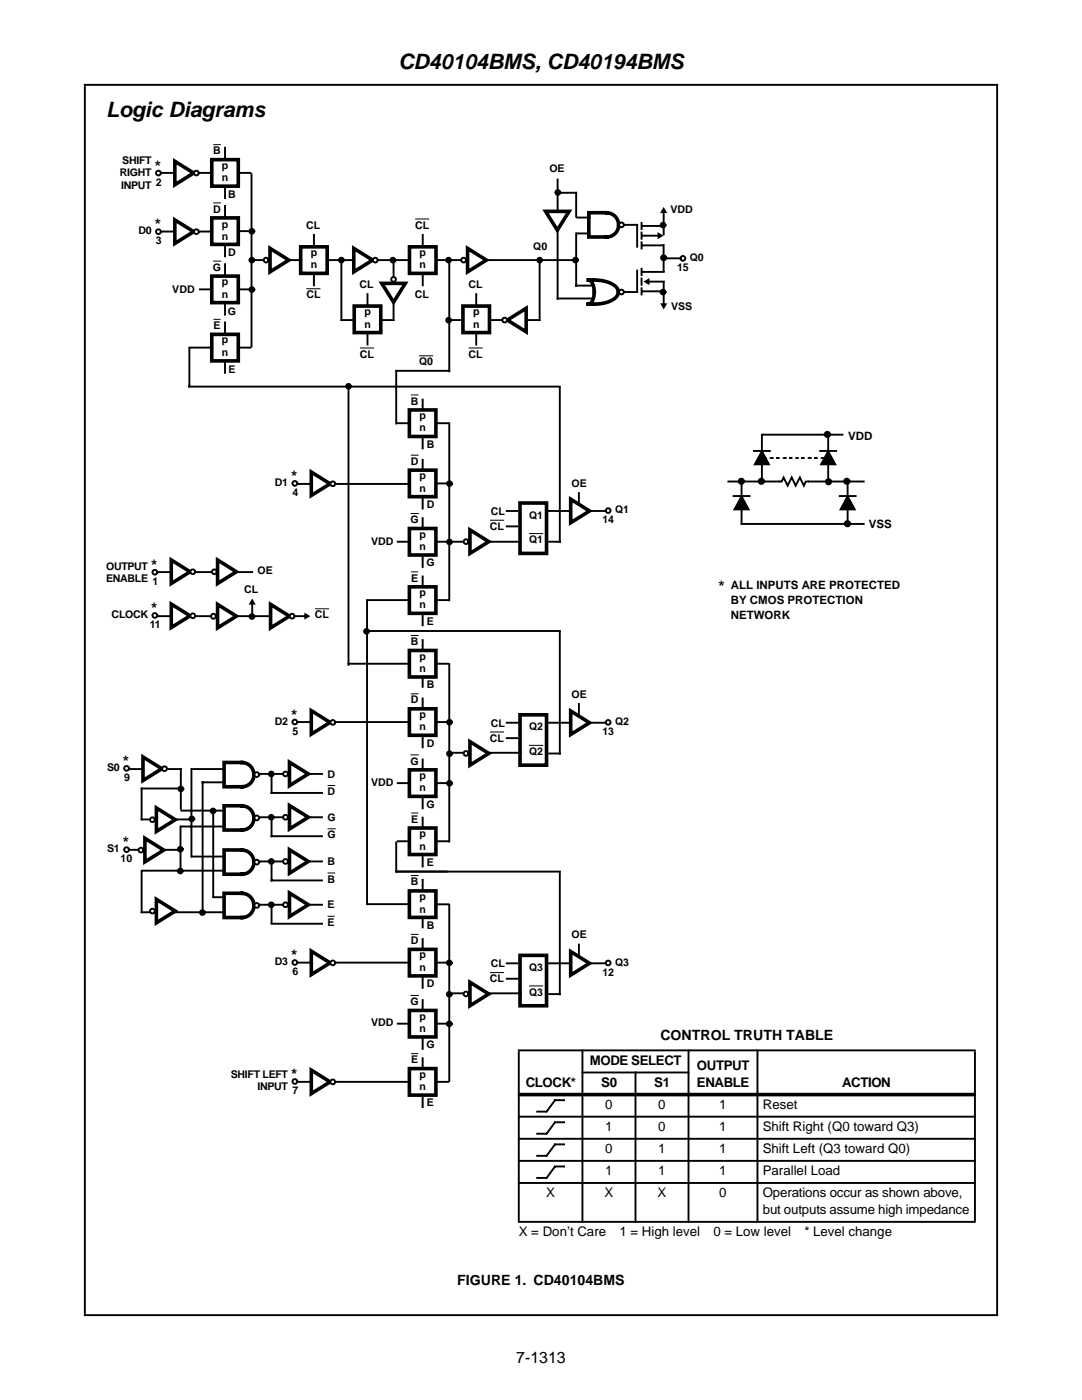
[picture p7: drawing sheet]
<svg xmlns="http://www.w3.org/2000/svg" width="216mm" height="279mm" viewBox="0 0 216 279" stroke-linecap="round" stroke-linejoin="round" font-family="sans-serif">
<path d="M16.9 16.9h182.1v245.6h-182.1zM31.7 34.5h10.5M44.9 29.5v2M44.9 37.5v2M47.8 34.5h2.2M115.1 46.6h2.5M115.1 43.4h2.5M68.1 63.9h10.4" fill="none" stroke="#000" stroke-width=".38"/>
<path d="M42.3 31.9h5.2v5.3h-5.2z" fill="none" stroke="#000" stroke-width=".72"/>
<path d="M42.5 28.9h1.6z" fill="#000" stroke="#000" stroke-width=".2"/>
<g fill="#fff" stroke="#000" stroke-width=".38">
<circle cx="31.6" cy="34.5" r=".48"/>
<circle cx="39.2" cy="34.5" r=".48"/>
</g>
<path d="M34.9 32.2l3.7 2.3-3.7 2.4z" fill="#fff" stroke="#000" stroke-width=".72"/>
<path d="M50.2 34.8v34.4M44.9 41.1v2M44.9 49.1v2.1M47.8 46.1h2.2" fill="none" stroke="#000" stroke-width=".38"/>
<path d="M42.5 40.5h1.6z" fill="#000" stroke="#000" stroke-width=".2"/>
<circle cx="31.6" cy="46.2" r=".48" fill="#fff" stroke="#000" stroke-width=".38"/>
<path d="M32.5 46.2h9.5" fill="none" stroke="#000" stroke-width=".38"/>
<path d="M42.3 43.5h5.2v5.3h-5.2z" fill="none" stroke="#000" stroke-width=".72"/>
<path d="M34.9 43.9l3.7 2.3-3.7 2.4z" fill="#fff" stroke="#000" stroke-width=".72"/>
<circle cx="39.2" cy="46.2" r=".48" fill="#fff" stroke="#000" stroke-width=".38"/>
<g fill="#000" stroke="#000" stroke-width=".38">
<circle cx="50.3" cy="46.2" r=".48"/>
<circle cx="50.3" cy="51.9" r=".48"/>
<circle cx="50.3" cy="57.8" r=".48"/>
</g>
<path d="M39.9 57.8h2.1M44.9 52.7v2M47.8 57.8h2.2M50.5 51.9h64.7M37.7 77.2h74M37.8 69.4h4.2M37.8 69.7v7.4M44.9 60.8v2M44.9 64.3v2.1M44.9 72.4v2M47.8 69.4h2.2" fill="none" stroke="#000" stroke-width=".38"/>
<path d="M42.5 52.1h1.6zM42.6 63.7h1.4z" fill="#000" stroke="#000" stroke-width=".2"/>
<path d="M42.3 55.1h5.2v5.3h-5.2zM42.3 66.7h5.2v5.3h-5.2z" fill="none" stroke="#000" stroke-width=".72"/>
<path d="M53.9 49.6l3.7 2.3-3.7 2.4z" fill="#fff" stroke="#000" stroke-width=".72"/>
<circle cx="53.1" cy="51.9" r=".48" fill="#fff" stroke="#000" stroke-width=".38"/>
<path d="M62.6 46.9v2M62.6 54.9v2" fill="none" stroke="#000" stroke-width=".38"/>
<path d="M60 49.3h5.3v5.3h-5.3z" fill-rule="evenodd" fill="#fff" stroke="#000" stroke-width=".72"/>
<path d="M61.1 57.6h2.8zM82 78.8h1.5zM82 90.8h1.5zM81.9 102.5h1.7zM82 114.1h1.5zM82 126.8h1.5zM82 138.5h1.5zM81.9 150.7h1.7zM82 162.3h1.5z" fill="#000" stroke="#000" stroke-width=".2"/>
<g fill="none" stroke="#000" stroke-width=".38">
<path d="M89.6 51.7v22.4M79.1 74.1v10.4M79.1 74h10.5M84.3 79.8v2.1M59 96.6h22.7M79.4 84.5h2.1M84.3 87.5v2M84.3 91.8v2.1M84.3 99.5v2M87.3 84.5h2.1M87.3 96.5h2.1M73.2 119.8h8.3"/>
<path d="M79.4 108.1h2.1M84.3 103.4v2.1M84.3 111.1v2M84.3 115.1v2.1M87.3 108.1h16.1M87.3 119.8h2.1M69.5 132.5h12M84.3 122.8v2M84.3 127.8v2.1M84.3 135.1v2M84.3 139.4v2.1M87.3 132.5h2.1"/>
<path d="M59.1 144.1h22.4M79.4 156.3h2.1M84.3 147.1v2M84.3 151.6v2.1M84.3 159.3v2M87.3 144.1h2.1M87.3 156.3h2.1M79.4 167.9h2.1M84.3 163.2v2.1M84.3 170.9v2M87.3 167.9h2.1"/>
</g>
<path d="M81.7 81.8h5.3v5.3h-5.3zM81.7 93.8h5.3v5.3h-5.3zM81.7 105.5h5.3v5.3h-5.3zM81.7 117.1h5.3v5.3h-5.3zM81.7 129.8h5.3v5.3h-5.3zM81.7 141.5h5.3v5.2h-5.3zM81.7 153.6h5.3v5.3h-5.3zM81.7 165.2h5.3v5.3h-5.3z" fill="none" stroke="#000" stroke-width=".72"/>
<g fill="#000" stroke="#000" stroke-width=".38">
<circle cx="69.5" cy="77.1" r=".48"/>
<circle cx="89.7" cy="96.5" r=".48"/>
<circle cx="89.7" cy="144.1" r=".48"/>
<circle cx="89.7" cy="156.3" r=".48"/>
</g>
<g fill="#fff" stroke="#000" stroke-width=".38">
<circle cx="58.8" cy="96.5" r=".48"/>
<circle cx="66.4" cy="96.5" r=".48"/>
</g>
<path d="M62.1 94.2l3.8 2.3-3.8 2.4z" fill="#fff" stroke="#000" stroke-width=".72"/>
<path d="M89.6 84.5v35.3" fill="none" stroke="#000" stroke-width=".38"/>
<path d="M93.8 105.7l3.7 2.4-3.7 2.3z" fill="#fff" stroke="#000" stroke-width=".72"/>
<circle cx="93" cy="108.1" r=".48" fill="#fff" stroke="#000" stroke-width=".38"/>
<path d="M103.8 100.4h5.3v10h-5.3z" fill="none" stroke="#000" stroke-width=".72"/>
<path d="M97.8 103.8h2.8zM105.6 106.5h2.8z" fill="#000" stroke="#000" stroke-width=".2"/>
<path d="M111.7 77.4v30.7h-2.1M101.1 102h2.1M101.1 105h2.1M109.1 102h11.7" fill="none" stroke="#000" stroke-width=".38"/>
<path d="M113.9 99.6l3.7 2.4-3.7 2.3z" fill="#fff" stroke="#000" stroke-width=".72"/>
<circle cx="121.3" cy="101.9" r=".48" fill="#fff" stroke="#000" stroke-width=".38"/>
<path d="M73.2 125.9h38.5M89.6 132.5v35.4M89.6 150.2h14.3M73.2 180.4h8.3" fill="none" stroke="#000" stroke-width=".38"/>
<g fill="#000" stroke="#000" stroke-width=".38">
<circle cx="89.7" cy="108.2" r=".48"/>
<circle cx="73.1" cy="126" r=".48"/>
</g>
<path d="M93.8 148l3.7 2.4-3.7 2.3z" fill="#fff" stroke="#000" stroke-width=".72"/>
<circle cx="93" cy="150.4" r=".48" fill="#fff" stroke="#000" stroke-width=".38"/>
<path d="M103.8 142.7h5.3v10h-5.3z" fill="none" stroke="#000" stroke-width=".72"/>
<path d="M97.8 146.1h2.8zM105.6 148.8h2.8z" fill="#000" stroke="#000" stroke-width=".2"/>
<path d="M101.1 144.2h2.1M101.1 147.3h2.1M109.1 144.2h11.7M109.6 150.4h2.1" fill="none" stroke="#000" stroke-width=".38"/>
<path d="M113.9 141.9l3.7 2.3-3.7 2.4z" fill="#fff" stroke="#000" stroke-width=".72"/>
<circle cx="121.3" cy="144.2" r=".48" fill="#fff" stroke="#000" stroke-width=".38"/>
<g fill="#000" stroke="#000" stroke-width=".38">
<circle cx="89.7" cy="150.4" r=".48"/>
<circle cx="89.7" cy="192.2" r=".48"/>
<circle cx="89.7" cy="204.3" r=".48"/>
</g>
<g fill="none" stroke="#000" stroke-width=".38">
<path d="M115.5 98.4v2.1M111.7 126.1v24.3M115.5 140.5v2.1M79.1 168.1v5.8h32.6M84.3 175.6v2.1M59 192.1h22.5M84.3 183.1v2M84.3 187.4v2.1M84.3 195.1v2M84.3 199.6v2.1M87.3 180.5h2.1M87.3 192.1h2.1"/>
<path d="M89.6 180.5v35.2M89.6 198.2h14.3M59.5 215.9h22M79.4 204.3h2.1M84.3 207.3v2M84.3 211.2v2.1M84.3 218.9v2M87.3 204.3h2.1M87.3 215.9h2.1"/>
</g>
<path d="M82 174.7h1.5zM81.9 198.7h1.7zM82 186.5h1.5zM82 210.3h1.5z" fill="#000" stroke="#000" stroke-width=".2"/>
<path d="M81.7 177.8h5.3v5.3h-5.3zM81.7 189.5h5.3v5.3h-5.3zM81.7 201.7h5.3v5.2h-5.3zM81.7 213.3h5.3v5.3h-5.3z" fill="none" stroke="#000" stroke-width=".72"/>
<path d="M93.8 196l3.7 2.4-3.7 2.3z" fill="#fff" stroke="#000" stroke-width=".72"/>
<circle cx="93" cy="198.4" r=".48" fill="#fff" stroke="#000" stroke-width=".38"/>
<path d="M103.8 190.7h5.3v10h-5.3z" fill="none" stroke="#000" stroke-width=".72"/>
<path d="M97.8 194.1h2.8zM105.6 196.8h2.8z" fill="#000" stroke="#000" stroke-width=".2"/>
<path d="M101.1 192.3h2.1M101.1 195.3h2.1M109.1 192.3h11.7M109.6 198.4h2.1" fill="none" stroke="#000" stroke-width=".38"/>
<path d="M113.9 189.9l3.7 2.4-3.7 2.3z" fill="#fff" stroke="#000" stroke-width=".72"/>
<circle cx="121.3" cy="192.2" r=".48" fill="#fff" stroke="#000" stroke-width=".38"/>
<circle cx="89.7" cy="198.4" r=".48" fill="#000" stroke="#000" stroke-width=".38"/>
<path d="M69.5 77.1v55.6M73.2 120v60.3M111.7 174.1v24.3M115.5 188.5v2.1" fill="none" stroke="#000" stroke-width=".38"/>
<g fill="#fff" stroke="#000" stroke-width=".38">
<circle cx="58.8" cy="192.1" r=".48"/>
<circle cx="66.4" cy="192.2" r=".48"/>
<circle cx="58.8" cy="215.8" r=".48"/>
<circle cx="66.4" cy="215.9" r=".48"/>
<circle cx="58.8" cy="144.1" r=".48"/>
<circle cx="66.4" cy="144.2" r=".48"/>
</g>
<g fill="#fff" stroke="#000" stroke-width=".72">
<path d="M62.1 189.8l3.8 2.4-3.8 2.3z"/>
<path d="M62.1 213.6l3.8 2.3-3.8 2.4z"/>
<path d="M62.1 141.8l3.8 2.4-3.8 2.3z"/>
</g>
<path d="M51.5 154.5h12.7M54.2 154.5v3.7h10" fill="none" stroke="#000" stroke-width=".38"/>
<circle cx="54.1" cy="154.5" r=".48" fill="#000" stroke="#000" stroke-width=".38"/>
<path d="M57.8 152.1l3.7 2.4-3.7 2.3z" fill="#fff" stroke="#000" stroke-width=".72"/>
<circle cx="57" cy="154.5" r=".48" fill="#fff" stroke="#000" stroke-width=".38"/>
<path d="M65.4 156.8h1.5z" fill="#000" stroke="#000" stroke-width=".2"/>
<path d="M48.3 152.2h-3.6v4.8h4a2.37 2.37 0 0 0 1.8-1.4 2.42 2.42 0 0 0-2.2-3.4" fill="none" stroke="#000" stroke-width=".72"/>
<circle cx="51.2" cy="154.6" r=".48" fill="#fff" stroke="#000" stroke-width=".38"/>
<path d="M25.5 153.5h10.6M38.3 153.5h6.4M44.7 156.1h-4.3v26M42.5 161.9v17" fill="none" stroke="#000" stroke-width=".38"/>
<g fill="#fff" stroke="#000" stroke-width=".38">
<circle cx="25.3" cy="153.3" r=".48"/>
<circle cx="32.8" cy="153.4" r=".48"/>
</g>
<path d="M28.5 151.1l3.8 2.3-3.8 2.4z" fill="#fff" stroke="#000" stroke-width=".72"/>
<path d="M36.1 153.5v7.9M51.5 163.1h12.7M54.2 163.2v3.7h10" fill="none" stroke="#000" stroke-width=".38"/>
<circle cx="54.1" cy="163.1" r=".48" fill="#000" stroke="#000" stroke-width=".38"/>
<path d="M57.8 160.8l3.7 2.3-3.7 2.3z" fill="#fff" stroke="#000" stroke-width=".72"/>
<circle cx="57" cy="163.1" r=".48" fill="#fff" stroke="#000" stroke-width=".38"/>
<path d="M65.4 165.4h1.6z" fill="#000" stroke="#000" stroke-width=".2"/>
<path d="M50.7 163.2a2.42 2.42 0 0 1-1.7 2.3l-4.3 .2v-4.9h3.6l.9 .2 .7 .5 .4 .4 .4 1.4" fill="none" stroke="#000" stroke-width=".72"/>
<circle cx="51.2" cy="163.2" r=".48" fill="#fff" stroke="#000" stroke-width=".38"/>
<path d="M28.3 157.4h7.9M38.2 153.5v17.4M28.3 163.5h10M36.2 164.9h8.5M36.2 161.8h8.5" fill="none" stroke="#000" stroke-width=".38"/>
<g fill="#000" stroke="#000" stroke-width=".38">
<circle cx="36.1" cy="157.4" r=".48"/>
<circle cx="38.3" cy="163.4" r=".48"/>
<circle cx="42.5" cy="161.8" r=".48"/>
</g>
<path d="M31.2 161.2l3.8 2.4-3.8 2.3z" fill="#fff" stroke="#000" stroke-width=".72"/>
<circle cx="30.4" cy="163.6" r=".48" fill="#fff" stroke="#000" stroke-width=".38"/>
<path d="M28.3 157.4v6.1M26 169.6h10M36 164.9v8.7" fill="none" stroke="#000" stroke-width=".38"/>
<path d="M28.9 167.3l3.8 2.4-3.8 2.3z" fill="#fff" stroke="#000" stroke-width=".72"/>
<circle cx="28.1" cy="169.7" r=".48" fill="#fff" stroke="#000" stroke-width=".38"/>
<path d="M51.5 171.9h12.7M54.2 172v3.7h10" fill="none" stroke="#000" stroke-width=".38"/>
<circle cx="54.1" cy="171.9" r=".48" fill="#000" stroke="#000" stroke-width=".38"/>
<path d="M57.8 169.6l3.7 2.3-3.7 2.4z" fill="#fff" stroke="#000" stroke-width=".72"/>
<circle cx="57" cy="171.9" r=".48" fill="#fff" stroke="#000" stroke-width=".38"/>
<path d="M65.4 174.2h1.5z" fill="#000" stroke="#000" stroke-width=".2"/>
<path d="M48.3 169.6h-3.6v4.9l4-.1a2.37 2.37 0 0 0 1.8-1.4l.2-.9M48.3 169.7h.5a2.41 2.41 0 0 1 1.9 2.4" fill="none" stroke="#000" stroke-width=".72"/>
<circle cx="51.2" cy="172" r=".48" fill="#fff" stroke="#000" stroke-width=".38"/>
<path d="M28.3 173.8h16.4M28.3 174.1v8M38.3 170.9h6.4M51.5 180.6h12.7M54.2 184.4h10" fill="none" stroke="#000" stroke-width=".38"/>
<circle cx="54.1" cy="180.6" r=".48" fill="#000" stroke="#000" stroke-width=".38"/>
<path d="M57.8 178.2l3.7 2.4-3.7 2.3z" fill="#fff" stroke="#000" stroke-width=".72"/>
<circle cx="57" cy="180.6" r=".48" fill="#fff" stroke="#000" stroke-width=".38"/>
<path d="M65.4 182.9h1.4z" fill="#000" stroke="#000" stroke-width=".2"/>
<path d="M50.7 180.7a2.41 2.41 0 0 1-2.4 2.4h-3.6v-4.8h3.6l.9 .2 .7 .4 .4 .5 .4 1.3" fill="none" stroke="#000" stroke-width=".72"/>
<circle cx="51.2" cy="180.7" r=".48" fill="#fff" stroke="#000" stroke-width=".38"/>
<path d="M42.5 179.1h2.2M28.3 182.1h16.4" fill="none" stroke="#000" stroke-width=".38"/>
<g fill="#000" stroke="#000" stroke-width=".38">
<circle cx="36" cy="169.5" r=".48"/>
<circle cx="36" cy="173.8" r=".48"/>
</g>
<path d="M31.2 179.5l3.8 2.3-3.8 2.4z" fill="#fff" stroke="#000" stroke-width=".72"/>
<circle cx="30.4" cy="181.8" r=".48" fill="#fff" stroke="#000" stroke-width=".38"/>
<circle cx="40.4" cy="182.1" r=".48" fill="#000" stroke="#000" stroke-width=".38"/>
<path d="M54.2 180.5v3.7" fill="none" stroke="#000" stroke-width=".38"/>
<circle cx="25.3" cy="169.6" r=".48" fill="#fff" stroke="#000" stroke-width=".38"/>
<path d="M31.1 114.2h19.2" fill="none" stroke="#000" stroke-width=".38"/>
<g fill="#fff" stroke="#000" stroke-width=".38">
<circle cx="30.9" cy="114.2" r=".48"/>
<circle cx="38.5" cy="114.1" r=".48"/>
<circle cx="42.8" cy="114.1" r=".48"/>
</g>
<g fill="#fff" stroke="#000" stroke-width=".72">
<path d="M34.2 111.8l3.7 2.3-3.7 2.4z"/>
<path d="M43.4 111.8l3.8 2.3-3.8 2.4z"/>
</g>
<path d="M60.7 122.3l1.3 .7-1.3 .7z" fill="#000"/>
<path d="M31.1 123h29.6" fill="none" stroke="#000" stroke-width=".38"/>
<g fill="#fff" stroke="#000" stroke-width=".38">
<circle cx="30.9" cy="122.8" r=".48"/>
<circle cx="38.5" cy="122.9" r=".48"/>
<circle cx="58.3" cy="123" r=".48"/>
</g>
<g fill="#fff" stroke="#000" stroke-width=".72">
<path d="M34.2 120.6l3.7 2.3-3.7 2.3z"/>
<path d="M43.4 120.6l3.8 2.4-3.8 2.3z"/>
<path d="M54 120.6l3.8 2.4-3.8 2.3z"/>
</g>
<path d="M50.3 119.4l.7 1.3h-1.4z" fill="#000"/>
<path d="M50.3 120.7v2.1" fill="none" stroke="#000" stroke-width=".38"/>
<circle cx="50.3" cy="123" r=".48" fill="#000" stroke="#000" stroke-width=".38"/>
<path d="M62.8 121.5h2.9z" fill="#000" stroke="#000" stroke-width=".2"/>
<circle cx="42.6" cy="123" r=".49" fill="#fff" stroke="#000" stroke-width=".38"/>
<path d="M73.3 58.7v2M73.3 66.7v2.1" fill="none" stroke="#000" stroke-width=".38"/>
<path d="M70.7 61.1h5.3v5.3h-5.3z" fill-rule="evenodd" fill="#fff" stroke="#000" stroke-width=".72"/>
<path d="M71.8 69.4h2.8z" fill="#000" stroke="#000" stroke-width=".2"/>
<path d="M68.1 51.7v12.2M78.5 51.7v12.2" fill="none" stroke="#000" stroke-width=".38"/>
<g fill="#000" stroke="#000" stroke-width=".38">
<circle cx="68.1" cy="51.9" r=".48"/>
<circle cx="78.4" cy="51.9" r=".48"/>
</g>
<path d="M76.2 56.6h4.7l-2.4 3.7z" fill="#fff" stroke="#000" stroke-width=".72"/>
<circle cx="78.5" cy="55.8" r=".48" fill="#fff" stroke="#000" stroke-width=".38"/>
<path d="M84.4 46.9v2M84.4 54.9v2" fill="none" stroke="#000" stroke-width=".38"/>
<path d="M81.7 49.3h5.3v5.3h-5.3z" fill-rule="evenodd" fill="#fff" stroke="#000" stroke-width=".72"/>
<path d="M82.8 43.7h2.9z" fill="#000" stroke="#000" stroke-width=".2"/>
<circle cx="89.5" cy="51.9" r=".48" fill="#000" stroke="#000" stroke-width=".38"/>
<path d="M95 58.7v2M89.8 63.9h17.8M95 66.7v2.1" fill="none" stroke="#000" stroke-width=".38"/>
<path d="M92.4 61.1h5.3v5.3h-5.3z" fill-rule="evenodd" fill="#fff" stroke="#000" stroke-width=".72"/>
<path d="M93.5 69.4h2.8z" fill="#000" stroke="#000" stroke-width=".2"/>
<path d="M101.2 63.9l3.8-2.4v4.7z" fill="#fff" stroke="#000" stroke-width=".72"/>
<circle cx="100.7" cy="63.9" r=".48" fill="#fff" stroke="#000" stroke-width=".38"/>
<path d="M111.3 35.8v23.8M107.7 51.7v12.2" fill="none" stroke="#000" stroke-width=".38"/>
<circle cx="107.7" cy="51.9" r=".48" fill="#000" stroke="#000" stroke-width=".38"/>
<path d="M108.9 42.2h4.7l-2.4 3.7z" fill="#fff" stroke="#000" stroke-width=".72"/>
<path d="M111.8 38.5h3.2v4.7M111.3 59.6h6.8M115 46.6v10.4h3.1M124 44.9h3.1" fill="none" stroke="#000" stroke-width=".38"/>
<g fill="#000" stroke="#000" stroke-width=".38">
<circle cx="111.3" cy="38.4" r=".48"/>
<circle cx="114.8" cy="51.9" r=".48"/>
</g>
<path d="M121.1 42.5h-3.6v4.8h3.6l1-.3a2.43 2.43 0 0 0 1.4-2.1M121.1 42.5l.9 .2 .7 .5 .5 .7 .2 1" fill="none" stroke="#000" stroke-width=".72"/>
<circle cx="124" cy="44.9" r=".48" fill="#fff" stroke="#000" stroke-width=".38"/>
<path d="M124 58.3h3.1" fill="none" stroke="#000" stroke-width=".38"/>
<path d="M118.6 58.3l-.3 1.6a1.14 1.14 0 0 1-.9 .8l2.6-.1 1.6-.5 1.3-.8 .4-.5 .1-.5M118.6 58.3l-.4-1.7-.3-.5-.5-.2 2.4 .1 1.8 .4 1.4 .9 .4 1" fill="none" stroke="#000" stroke-width=".72"/>
<circle cx="124" cy="58.3" r=".48" fill="#fff" stroke="#000" stroke-width=".38"/>
<g fill="none" stroke="#000" stroke-width=".38">
<path d="M127.1 45v4.2M127.1 54v4.2M128 44.5v1.2M128 46.4v1.2M128 48.4v1.2M128 53.6v1.3M128 55.6v1.2M128 57.5v1.3M128.2 45.1h4.2M128.2 54.3h4.2M128.3 49h3.8M128.3 58.1h3.7"/>
<path d="M128.4 47h2.8M129.6 56.2h2.8M132.4 48.9v5.1M132.4 42.5v4.3M132.4 56.3v4.2M132.4 51.6h3.2"/>
</g>
<path d="M128.4 56.2l1.2-.7v1.4zM131.2 46.3l1.2 .7-1.2 .7zM132.4 41.3l.7 1.2h-1.4zM131.7 60.5h1.4l-.7 1.3z" fill="#000"/>
<g fill="#000" stroke="#000" stroke-width=".38">
<circle cx="132.3" cy="44.9" r=".48"/>
<circle cx="132.4" cy="51.4" r=".5"/>
</g>
<circle cx="136.3" cy="51.6" r=".48" fill="#fff" stroke="#000" stroke-width=".38"/>
<path d="M103.5 204.3h91v44.7h-91z" fill-rule="evenodd" fill="#fff"/>
<g fill="#000" stroke="#000" stroke-width=".38">
<path d="M116 214h21.6zM103.3 209.6h91.4zM103.3 222.9h91.4zM103.3 227.3h91.4zM103.3 231.7h91.4zM103.3 236.1h91.4zM103.5 209.8v33.9zM116.2 209.5v34.5zM126.8 213.9v30.1zM137.4 209.5v34.5zM151.1 209.5v34.5zM194.5 209.8v33.9z"/>
<path d="M103.3 243.8h91.4z"/>
</g>
<path d="M103.3 218.4h91.4z" fill="#000" stroke="#000" stroke-width=".72" stroke-linecap="butt"/>
<g fill="none" stroke="#000" stroke-width=".38">
<path d="M145.3 96.1h27M152 91.4h13.1M152 87.1v8.5M152 86.7h16.1M165.3 86.8v8.5M148 104.6h24.3M110.7 219.6l-1.6 2.2M110.8 219.6h1.8M107.2 221.9h1.8M107.2 226.3h1.8M107.2 230.7h1.8M107.2 235.1h1.8"/>
<path d="M110.7 224l-1.6 2.2M110.7 228.5l-1.6 2.1M110.7 232.9l-1.6 2.1M110.8 224h1.8M110.8 228.4h1.8M110.8 232.8h1.8"/>
</g>
<path d="M152 91.4h13.1" fill="none" stroke="#fff" stroke-width=".38"/>
<path d="M155.7 95.5h5.4v1.2h-5.4z" fill-rule="evenodd" fill="#fff"/>
<path d="M146.4 99h3.2M148 96.1v8.5M150.4 90h3.2M155.5 96.1h.5l.4-.8 .8 1.6 .8-1.6 .8 1.6 .8-1.6 .8 1.6 .4-.8h.4M163.7 90h3.1M167.5 99h3.2M169.1 96.3v7.9" fill="none" stroke="#000" stroke-width=".38"/>
<g fill="#000" stroke="#000" stroke-width=".38">
<path d="M148 99.1l1.4 2.6h-2.8zM152 90.1l1.4 2.6h-2.8zM165.3 90.1l1.4 2.6h-2.9zM169.1 99.1l1.4 2.6h-2.8z"/>
<circle cx="132.3" cy="58.3" r=".48"/>
<circle cx="147.9" cy="96.1" r=".53"/>
<circle cx="151.9" cy="96.1" r=".53"/>
<circle cx="165.1" cy="86.7" r=".53"/>
<circle cx="165.3" cy="96.1" r=".53"/>
<circle cx="169" cy="96.1" r=".53"/>
<circle cx="169.1" cy="104.5" r=".53"/>
</g>
<g fill="#fff" stroke="#000" stroke-width=".72">
<path d="M93.3 49.6l3.8 2.3-3.8 2.4z"/>
<path d="M70.6 49.6l3.8 2.3-3.8 2.4z"/>
</g>
<g fill="#fff" stroke="#000" stroke-width=".38">
<circle cx="92.5" cy="51.9" r=".48"/>
<circle cx="74.9" cy="51.9" r=".48"/>
</g>
<circle cx="89.5" cy="63.9" r=".48" fill="#000" stroke="#000" stroke-width=".38"/>
<path d="M83.6 71h2.8z" fill="#000" stroke="#000" stroke-width=".2"/>
<g font-size="4.2">
<text x="79.5" y="13.8">CD40104BMS, CD40194BMS</text>
<text x="21.2" y="23.3">Logic Diagrams</text>
</g>
<g font-size="3.2">
<text x="30.9" y="34.3">*</text>
<text x="30.9" y="46">*</text>
<text x="58.1" y="96.2">*</text>
<text x="30.2" y="114">*</text>
<text x="143.4" y="118.1">*</text>
<text x="30.2" y="122.6">*</text>
<text x="58.1" y="143.8">*</text>
<text x="24.5" y="153.1">*</text>
<text x="24.5" y="169.3">*</text>
<text x="58.1" y="191.8">*</text>
<text x="58.1" y="215.6">*</text>
<text x="103" y="272">7-1313</text>
</g>
<g font-size="2.8">
<text x="131.8" y="207.6">CONTROL TRUTH TABLE</text>
<text x="91.2" y="256.4">FIGURE 1. CD40104BMS</text>
</g>
<g font-size="2.6">
<text x="117.7" y="212.4">MODE SELECT</text>
<text x="139.1" y="213.5">OUTPUT</text>
<text x="104.9" y="216.9">CLOCK*</text>
<text x="120" y="216.9">S0</text>
<text x="120.8" y="221.3">0</text>
<text x="130.6" y="216.9">S1</text>
<text x="131.4" y="221.3">0</text>
<text x="139.1" y="216.9">ENABLE</text>
<text x="143.5" y="221.3">1</text>
<text x="152.2" y="221.3">Reset</text>
<text x="168" y="216.9">ACTION</text>
<text x="120.8" y="225.7">1</text>
<text x="131.4" y="225.7">0</text>
<text x="143.5" y="225.7">1</text>
<text x="152.2" y="225.7">Shift Right (Q0 toward Q3)</text>
<text x="120.8" y="230.1">0</text>
<text x="131.4" y="230.1">1</text>
<text x="143.5" y="230.1">1</text>
<text x="152.2" y="230.1">Shift Left (Q3 toward Q0)</text>
<text x="109" y="238.9">X</text>
<text x="120.6" y="238.9">X</text>
<text x="120.8" y="234.5">1</text>
<text x="131.2" y="238.9">X</text>
<text x="131.4" y="234.5">1</text>
<text x="143.5" y="234.5">1</text>
<text x="143.5" y="238.9">0</text>
<text x="152.2" y="234.5">Parallel Load</text>
<text x="152.2" y="238.9">Operations occur as shown above,</text>
<text x="152.2" y="242.3">but outputs assume high impedance</text>
<text x="103.5" y="246.7">X = Don’t Care</text>
<text x="123.6" y="246.7">1 = High level</text>
<text x="142.3" y="246.7">0 = Low level</text>
<text x="160.5" y="246.7">* Level change</text>
</g>
<g font-size="2.3">
<text x="169.2" y="87.8">VDD</text>
<text x="173.4" y="105.3">VSS</text>
<text x="145.8" y="117.6">ALL INPUTS ARE PROTECTED</text>
<text x="145.8" y="120.6">BY CMOS PROTECTION</text>
<text x="145.8" y="123.6">NETWORK</text>
</g>
<g font-size="2.1">
<text x="23.9" y="35.2">RIGHT</text>
<text x="24.4" y="32.7">SHIFT</text>
<text x="42.5" y="30.8">B</text>
<text x="44.3" y="33.7">p</text>
<text x="109.6" y="34.3">OE</text>
<text x="24.2" y="37.7">INPUT</text>
<text x="31.1" y="37.1">2</text>
<text x="44.3" y="36.2">n</text>
<text x="45.5" y="39.5">B</text>
<text x="27.6" y="46.8">D0</text>
<text x="42.5" y="42.4">D</text>
<text x="44.3" y="45.4">p</text>
<text x="44.3" y="47.9">n</text>
<text x="61.1" y="45.6">CL</text>
<text x="82.8" y="45.6">CL</text>
<text x="133.8" y="42.4">VDD</text>
<text x="31.1" y="48.8">3</text>
<text x="45.5" y="51.2">D</text>
<text x="62" y="51.1">p</text>
<text x="62" y="53.6">n</text>
<text x="83.7" y="51.1">p</text>
<text x="83.7" y="53.6">n</text>
<text x="106.4" y="49.9">Q0</text>
<text x="137.7" y="52.1">Q0</text>
<text x="34.4" y="58.5">VDD</text>
<text x="42.5" y="54">G</text>
<text x="44.3" y="56.9">p</text>
<text x="44.3" y="59.4">n</text>
<text x="61.1" y="59.6">CL</text>
<text x="71.8" y="57.5">CL</text>
<text x="82.8" y="59.6">CL</text>
<text x="93.5" y="57.5">CL</text>
<text x="135.1" y="54.1">15</text>
<text x="42.6" y="65.7">E</text>
<text x="45.5" y="62.8">G</text>
<text x="72.7" y="62.9">p</text>
<text x="72.7" y="65.4">n</text>
<text x="94.4" y="62.9">p</text>
<text x="94.4" y="65.4">n</text>
<text x="133.9" y="61.9">VSS</text>
<text x="44.3" y="68.5">p</text>
<text x="44.3" y="71">n</text>
<text x="71.8" y="71.4">CL</text>
<text x="93.5" y="71.4">CL</text>
<text x="45.6" y="74.4">E</text>
<text x="83.6" y="72.9">Q0</text>
<text x="82" y="80.8">B</text>
<text x="83.7" y="83.6">p</text>
<text x="83.7" y="86.1">n</text>
<text x="85.1" y="89.4">B</text>
<text x="82" y="92.8">D</text>
<text x="83.7" y="95.6">p</text>
<text x="54.8" y="97">D1</text>
<text x="58.3" y="99">4</text>
<text x="83.7" y="98.1">n</text>
<text x="85.1" y="101.4">D</text>
<text x="114.1" y="97.1">OE</text>
<text x="81.9" y="104.4">G</text>
<text x="83.7" y="107.3">p</text>
<text x="97.8" y="105.8">CL</text>
<text x="97.9" y="102.8">CL</text>
<text x="105.6" y="103.5">Q1</text>
<text x="120.2" y="104.4">14</text>
<text x="122.8" y="102.5">Q1</text>
<text x="21.2" y="113.7">OUTPUT</text>
<text x="74.1" y="108.8">VDD</text>
<text x="83.7" y="109.8">n</text>
<text x="85.1" y="113">G</text>
<text x="105.6" y="108.4">Q1</text>
<text x="21.2" y="116.2">ENABLE</text>
<text x="30.4" y="116.7">1</text>
<text x="48.7" y="118.3">CL</text>
<text x="51.4" y="114.6">OE</text>
<text x="82" y="116.1">E</text>
<text x="83.7" y="118.9">p</text>
<text x="22.3" y="123.4">CLOCK</text>
<text x="29.9" y="125.4">11</text>
<text x="62.8" y="123.4">CL</text>
<text x="83.7" y="121.4">n</text>
<text x="85.2" y="124.7">E</text>
<text x="82" y="128.8">B</text>
<text x="83.7" y="131.6">p</text>
<text x="83.7" y="134.1">n</text>
<text x="85.1" y="137.4">B</text>
<text x="82" y="140.4">D</text>
<text x="83.7" y="143.3">p</text>
<text x="114.1" y="139.2">OE</text>
<text x="54.8" y="144.6">D2</text>
<text x="58.3" y="146.6">5</text>
<text x="83.7" y="145.8">n</text>
<text x="85.1" y="149">D</text>
<text x="97.8" y="148">CL</text>
<text x="97.9" y="145.1">CL</text>
<text x="105.6" y="145.8">Q2</text>
<text x="120.2" y="146.7">13</text>
<text x="122.8" y="144.7">Q2</text>
<text x="21.4" y="153.9">S0</text>
<text x="24.8" y="155.9">9</text>
<text x="65.4" y="155.2">D</text>
<text x="81.9" y="152.6">G</text>
<text x="83.7" y="155.5">p</text>
<text x="105.6" y="150.7">Q2</text>
<text x="65.4" y="158.7">D</text>
<text x="74.1" y="156.9">VDD</text>
<text x="83.7" y="157.9">n</text>
<text x="85.1" y="161.2">G</text>
<text x="65.4" y="163.8">G</text>
<text x="65.4" y="167.3">G</text>
<text x="82" y="164.2">E</text>
<text x="83.7" y="167.1">p</text>
<text x="21.4" y="170.1">S1</text>
<text x="24.1" y="172.1">10</text>
<text x="65.4" y="172.6">B</text>
<text x="83.7" y="169.5">n</text>
<text x="85.2" y="172.8">E</text>
<text x="65.4" y="176.2">B</text>
<text x="82" y="176.7">B</text>
<text x="83.7" y="179.6">p</text>
<text x="65.4" y="181.3">E</text>
<text x="65.4" y="184.8">E</text>
<text x="83.7" y="182.1">n</text>
<text x="85.1" y="185.4">B</text>
<text x="82" y="188.4">D</text>
<text x="83.7" y="191.3">p</text>
<text x="114.1" y="187.2">OE</text>
<text x="54.8" y="192.6">D3</text>
<text x="58.3" y="194.6">6</text>
<text x="83.7" y="193.8">n</text>
<text x="85.1" y="197">D</text>
<text x="97.8" y="196">CL</text>
<text x="97.9" y="193.1">CL</text>
<text x="105.6" y="193.8">Q3</text>
<text x="120.2" y="194.7">12</text>
<text x="122.8" y="192.7">Q3</text>
<text x="81.9" y="200.6">G</text>
<text x="83.7" y="203.5">p</text>
<text x="105.6" y="198.7">Q3</text>
<text x="74.1" y="204.7">VDD</text>
<text x="83.7" y="205.9">n</text>
<text x="85.1" y="209.2">G</text>
<text x="46.1" y="215.2">SHIFT LEFT</text>
<text x="82" y="212.2">E</text>
<text x="83.7" y="215.1">p</text>
<text x="51.4" y="217.6">INPUT</text>
<text x="58.3" y="218.4">7</text>
<text x="83.7" y="217.6">n</text>
<text x="85.2" y="220.8">E</text>
</g>
</svg>
